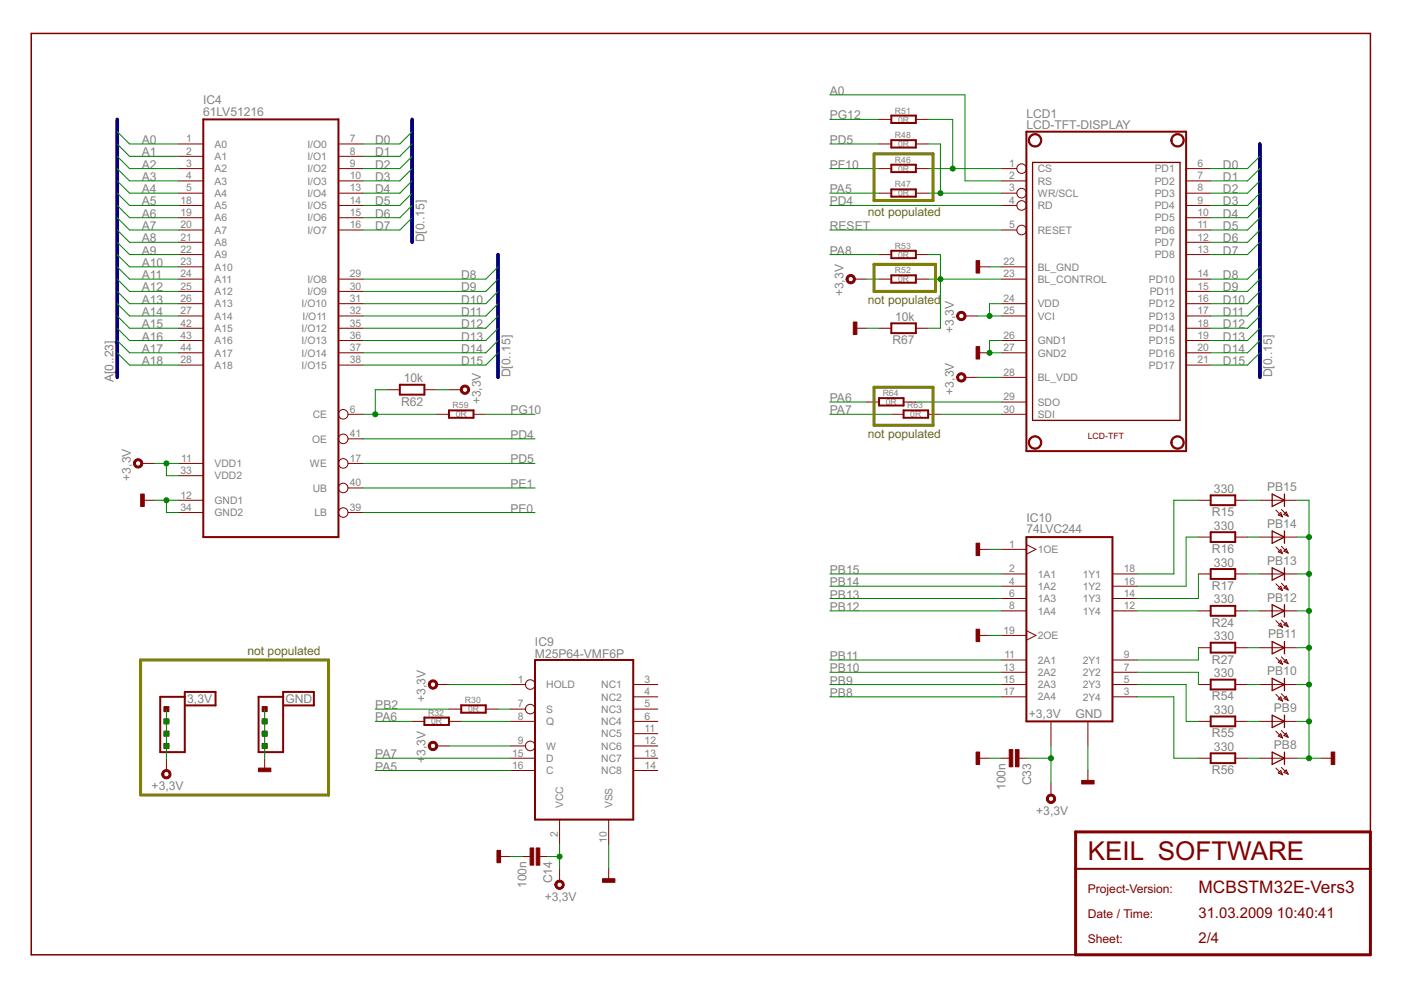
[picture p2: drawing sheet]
<svg xmlns="http://www.w3.org/2000/svg" width="297mm" height="210mm" viewBox="0 0 297 210" stroke-linecap="round" stroke-linejoin="round" font-family="sans-serif">
<g fill="#800000" stroke="#800000" stroke-width=".32">
<path d="M6.6 7.1v195.3z"/>
<path d="M6.6 7.1h284z"/>
<path d="M290.6 7.1v169.3z"/>
<path d="M6.6 202.4h221.4z"/>
</g>
<g fill="#800000" stroke="#800000" stroke-width=".63">
<path d="M228 184.2v18.2z"/>
<path d="M228 176.4v7.8z"/>
<path d="M228 176.4h62.6z"/>
<path d="M290.6 176.4v7.8z"/>
<path d="M290.6 184.2v18.2z"/>
<path d="M228 202.4h62.6z"/>
</g>
<g fill="#800000" stroke="#800000" stroke-width=".42">
<path d="M228 184.2h62.6z"/>
<path d="M34 159.5h5.2z"/>
<path d="M34 147.7v11.8z"/>
<path d="M39.2 147.7v11.8z"/>
<path d="M34 147.7h5.2z"/>
<path d="M39.2 146.7v1z"/>
<path d="M39.2 146.7h6.5z"/>
<path d="M45.7 146.7v2.9z"/>
<path d="M39.5 149.6h6.2z"/>
<path d="M54.8 159.5h5.2z"/>
<path d="M54.8 147.7v11.8z"/>
<path d="M60 147.7v11.8z"/>
<path d="M54.8 147.7h5.2z"/>
<path d="M60 146.7v1z"/>
<path d="M60 146.7h6.5z"/>
<path d="M66.5 146.7v2.9z"/>
<path d="M60.3 149.6h6.2z"/>
<path d="M217.6 27.9h33.9z"/>
<path d="M251.5 27.9v67.8z"/>
<path d="M217.6 95.7h33.9z"/>
<path d="M217.6 27.9v67.8z"/>
<path d="M113.4 139.9h20.9z"/>
<path d="M134.3 139.9v33.9z"/>
<path d="M113.4 173.8h20.9z"/>
<path d="M113.4 139.9v33.9z"/>
<path d="M97.8 149.5h5.2z"/>
<path d="M103 149.5v1.6z"/>
<path d="M97.8 151.1h5.2z"/>
<path d="M97.8 149.5v1.6z"/>
<path d="M90 152.1h5.2z"/>
<path d="M95.2 152.1v1.6z"/>
<path d="M90 153.7h5.2z"/>
<path d="M90 152.1v1.6z"/>
<path d="M189 34.9h5.2z"/>
<path d="M194.2 34.9v1.6z"/>
<path d="M189 36.5h5.2z"/>
<path d="M189 34.9v1.6z"/>
<path d="M189 40.2h5.2z"/>
<path d="M194.2 40.2v1.5z"/>
<path d="M189 41.7h5.2z"/>
<path d="M189 40.2v1.5z"/>
<path d="M189 29.7h5.2z"/>
<path d="M194.2 29.7v1.6z"/>
<path d="M189 31.3h5.2z"/>
<path d="M189 29.7v1.6z"/>
<path d="M189 24.5h5.2z"/>
<path d="M194.2 24.5v1.6z"/>
<path d="M189 26.1h5.2z"/>
<path d="M189 24.5v1.6z"/>
<path d="M189 58.4h5.2z"/>
<path d="M194.2 58.4v1.5z"/>
<path d="M189 59.9h5.2z"/>
<path d="M189 58.4v1.5z"/>
<path d="M189 53.2h5.2z"/>
<path d="M194.2 53.2v1.5z"/>
<path d="M189 54.7h5.2z"/>
<path d="M189 53.2v1.5z"/>
<path d="M217.6 153h18.3z"/>
<path d="M235.9 113.9v39.1z"/>
<path d="M217.6 113.9h18.3z"/>
<path d="M217.6 113.9v39.1z"/>
<path d="M256.7 107.1h5.2z"/>
<path d="M256.7 105v2.1z"/>
<path d="M256.7 105h5.2z"/>
<path d="M261.9 105v2.1z"/>
<path d="M256.7 114.9h5.2z"/>
<path d="M256.7 112.8v2.1z"/>
<path d="M256.7 112.8h5.2z"/>
<path d="M261.9 112.8v2.1z"/>
<path d="M256.7 122.7h5.2z"/>
<path d="M256.7 120.6v2.1z"/>
<path d="M256.7 120.6h5.2z"/>
<path d="M261.9 120.6v2.1z"/>
<path d="M256.7 130.6h5.2z"/>
<path d="M256.7 128.5v2.1z"/>
<path d="M256.7 128.5h5.2z"/>
<path d="M261.9 128.5v2.1z"/>
<path d="M256.7 138.4h5.2z"/>
<path d="M256.7 136.3v2.1z"/>
<path d="M256.7 136.3h5.2z"/>
<path d="M261.9 136.3v2.1z"/>
<path d="M256.7 146.2h5.2z"/>
<path d="M256.7 144.1v2.1z"/>
<path d="M256.7 144.1h5.2z"/>
<path d="M261.9 144.1v2.1z"/>
<path d="M256.7 154h5.2z"/>
<path d="M256.7 151.9v2.1z"/>
<path d="M256.7 151.9h5.2z"/>
<path d="M261.9 151.9v2.1z"/>
<path d="M256.7 161.8h5.2z"/>
<path d="M256.7 159.7v2.1z"/>
<path d="M256.7 159.7h5.2z"/>
<path d="M261.9 159.7v2.1z"/>
<path d="M43.1 113.9h28.7z"/>
<path d="M71.8 25.3v88.6z"/>
<path d="M43.1 25.3h28.7z"/>
<path d="M43.1 25.3v88.6z"/>
<path d="M95.2 87h5.2z"/>
<path d="M100.4 87v1.6z"/>
<path d="M95.2 88.6h5.2z"/>
<path d="M95.2 87v1.6z"/>
<path d="M84.8 83.7h5.2z"/>
<path d="M84.8 81.6v2.1z"/>
<path d="M84.8 81.6h5.2z"/>
<path d="M90 81.6v2.1z"/>
<path d="M191.6 87h5.2z"/>
<path d="M196.8 87v1.6z"/>
<path d="M191.6 88.6h5.2z"/>
<path d="M191.6 87v1.6z"/>
<path d="M186.4 84.4h5.2z"/>
<path d="M191.6 84.4v1.6z"/>
<path d="M186.4 86h5.2z"/>
<path d="M186.4 84.4v1.6z"/>
<path d="M189 70.6h5.2z"/>
<path d="M189 68.6v2z"/>
<path d="M189 68.6h5.2z"/>
<path d="M194.2 68.6v2z"/>
</g>
<g fill="#800000" stroke="#800000" stroke-width=".21">
<path d="M35.3 160.8v2.6z"/>
<path d="M56.1 160.8v2.6z"/>
<path d="M251.5 35.8h5.2z"/>
<path d="M212.4 35.8h3.2z"/>
<path d="M212.4 38.4h5.2z"/>
<path d="M212.4 41h3.2z"/>
<path d="M212.4 43.6h3.2z"/>
<path d="M212.4 48.8h3.2z"/>
<path d="M212.4 56.6h5.2z"/>
<path d="M212.4 59.2h5.2z"/>
<path d="M212.4 64.4h5.2z"/>
<path d="M212.4 67h5.2z"/>
<path d="M212.4 72.2h5.2z"/>
<path d="M212.4 74.8h5.2z"/>
<path d="M212.4 80h5.2z"/>
<path d="M212.4 85.2h5.2z"/>
<path d="M212.4 87.8h5.2z"/>
<path d="M251.5 38.4h5.2z"/>
<path d="M251.5 41h5.2z"/>
<path d="M251.5 43.6h5.2z"/>
<path d="M251.5 46.2h5.2z"/>
<path d="M251.5 48.8h5.2z"/>
<path d="M251.5 51.4h5.2z"/>
<path d="M251.5 54h5.2z"/>
<path d="M251.5 59.2h5.2z"/>
<path d="M251.5 61.8h5.2z"/>
<path d="M251.5 64.4h5.2z"/>
<path d="M251.5 67h5.2z"/>
<path d="M251.5 69.6h5.2z"/>
<path d="M251.5 72.2h5.2z"/>
<path d="M251.5 74.8h5.2z"/>
<path d="M251.5 77.4h5.2z"/>
<path d="M108.2 145.1h3.2z"/>
<path d="M108.2 153h5.2z"/>
<path d="M134.3 145.1h5.2z"/>
<path d="M134.3 147.7h5.2z"/>
<path d="M134.3 150.3h5.2z"/>
<path d="M134.3 153h5.2z"/>
<path d="M134.3 155.6h5.2z"/>
<path d="M134.3 158.2h5.2z"/>
<path d="M134.3 160.8h5.2z"/>
<path d="M134.3 163.4h5.2z"/>
<path d="M118.6 173.8v5.2z"/>
<path d="M108.2 150.3h3.2z"/>
<path d="M108.2 158.2h3.2z"/>
<path d="M129.1 173.8v5.2z"/>
<path d="M108.2 160.8h5.2z"/>
<path d="M108.2 163.4h5.2z"/>
<path d="M118.6 184.2v2.6z"/>
<path d="M129.1 184.2v2.6z"/>
<path d="M114.5 181.6h1.5z"/>
<path d="M110.8 181.6h1.6z"/>
<path d="M95.2 150.3h2.6z"/>
<path d="M103 150.3h2.6z"/>
<path d="M105.6 181.6h2.6z"/>
<path d="M92.6 145.1h2.6z"/>
<path d="M92.6 158.2h2.6z"/>
<path d="M87.4 153h2.6z"/>
<path d="M95.2 153h2.6z"/>
<path d="M186.4 35.8h2.6z"/>
<path d="M194.2 35.8h2.6z"/>
<path d="M186.4 41h2.6z"/>
<path d="M194.2 41h2.6z"/>
<path d="M186.4 30.5h2.6z"/>
<path d="M194.2 30.5h2.6z"/>
<path d="M186.4 25.3h2.6z"/>
<path d="M194.2 25.3h2.6z"/>
<path d="M207.2 56.6h2.6z"/>
<path d="M204.6 80h2.6z"/>
<path d="M204.6 67h2.6z"/>
<path d="M207.2 74.8h2.6z"/>
<path d="M186.4 59.2h2.6z"/>
<path d="M194.2 59.2h2.6z"/>
<path d="M181.1 59.2h2.6z"/>
<path d="M186.4 54h2.6z"/>
<path d="M194.2 54h2.6z"/>
<path d="M30.1 106.1h2.6z"/>
<path d="M30.1 98.3h2.6z"/>
<path d="M212.4 142.5h5.2z"/>
<path d="M222.8 153v5.2z"/>
<path d="M212.4 145.1h5.2z"/>
<path d="M230.7 153v5.2z"/>
<path d="M212.4 147.7h5.2z"/>
<path d="M235.9 145.1h5.2z"/>
<path d="M235.9 139.9h5.2z"/>
<path d="M235.9 129.5h5.2z"/>
<path d="M212.4 139.9h5.2z"/>
<path d="M217.6 133.7l2 1z"/>
<path d="M217.6 135.7l2-1z"/>
<path d="M212.4 134.7h5.2z"/>
<path d="M212.4 129.5h5.2z"/>
<path d="M212.4 126.9h5.2z"/>
<path d="M212.4 124.3h5.2z"/>
<path d="M212.4 121.7h5.2z"/>
<path d="M217.6 115.5l2 1z"/>
<path d="M217.6 117.5l2-1z"/>
<path d="M212.4 116.5h5.2z"/>
<path d="M235.9 121.7h5.2z"/>
<path d="M235.9 124.3h5.2z"/>
<path d="M235.9 126.9h5.2z"/>
<path d="M235.9 142.5h5.2z"/>
<path d="M235.9 147.7h5.2z"/>
<path d="M272.3 106.1h2.6z"/>
<path d="M267.1 106.1h2.6z"/>
<path d="M269.7 106.1h2.6z"/>
<path d="M270.5 108.1l1.4 1.5z"/>
<path d="M271.5 108.7l.4 .9z"/>
<path d="M271.5 108.7l-.5 .5z"/>
<path d="M271 109.2l.9 .4z"/>
<path d="M272.7 108.5l.4 1z"/>
<path d="M272.7 108.5l-.5 .6z"/>
<path d="M272.2 109.1l.9 .4z"/>
<path d="M271.7 108l1.4 1.5z"/>
<path d="M272.3 113.9h2.6z"/>
<path d="M267.1 113.9h2.6z"/>
<path d="M269.7 113.9h2.6z"/>
<path d="M270.5 116l1.4 1.4z"/>
<path d="M271.5 116.5l.4 .9z"/>
<path d="M271.5 116.5l-.5 .5z"/>
<path d="M271 117l.9 .4z"/>
<path d="M272.7 116.4l.4 .9z"/>
<path d="M272.7 116.4l-.5 .5z"/>
<path d="M272.2 116.9l.9 .4z"/>
<path d="M271.7 115.8l1.4 1.5z"/>
<path d="M272.3 121.7h2.6z"/>
<path d="M267.1 121.7h2.6z"/>
<path d="M269.7 121.7h2.6z"/>
<path d="M270.5 123.8l1.4 1.4z"/>
<path d="M271.5 124.3l.4 .9z"/>
<path d="M271.5 124.3l-.5 .5z"/>
<path d="M271 124.8l.9 .4z"/>
<path d="M272.7 124.2l.4 .9z"/>
<path d="M272.7 124.2l-.5 .5z"/>
<path d="M272.2 124.7l.9 .4z"/>
<path d="M271.7 123.7l1.4 1.4z"/>
<path d="M272.3 129.5h2.6z"/>
<path d="M267.1 129.5h2.6z"/>
<path d="M269.7 129.5h2.6z"/>
<path d="M270.5 131.6l1.4 1.4z"/>
<path d="M271.5 132.1l.4 .9z"/>
<path d="M271 132.6l.5-.5z"/>
<path d="M271 132.6l.9 .4z"/>
<path d="M272.7 132l.4 .9z"/>
<path d="M272.7 132l-.5 .5z"/>
<path d="M272.2 132.5l.9 .4z"/>
<path d="M271.7 131.5l1.4 1.4z"/>
<path d="M272.3 137.3h2.6z"/>
<path d="M267.1 137.3h2.6z"/>
<path d="M269.7 137.3h2.6z"/>
<path d="M270.5 139.4l1.4 1.4z"/>
<path d="M271.5 139.9l.4 .9z"/>
<path d="M271 140.4l.5-.5z"/>
<path d="M271 140.4l.9 .4z"/>
<path d="M272.7 139.8l.4 .9z"/>
<path d="M272.7 139.8l-.5 .5z"/>
<path d="M272.2 140.3l.9 .4z"/>
<path d="M271.7 139.3l1.4 1.4z"/>
<path d="M272.3 145.1h2.6z"/>
<path d="M267.1 145.1h2.6z"/>
<path d="M269.7 145.1h2.6z"/>
<path d="M270.5 147.2l1.4 1.5z"/>
<path d="M271.5 147.7l.4 1z"/>
<path d="M271 148.3l.5-.6z"/>
<path d="M271 148.3l.9 .4z"/>
<path d="M272.7 147.6l.4 .9z"/>
<path d="M272.7 147.6l-.5 .5z"/>
<path d="M272.2 148.1l.9 .4z"/>
<path d="M271.7 147.1l1.4 1.4z"/>
<path d="M272.3 153h2.6z"/>
<path d="M267.1 153h2.6z"/>
<path d="M269.7 153h2.6z"/>
<path d="M270.5 155l1.4 1.5z"/>
<path d="M271.5 155.6l.4 .9z"/>
<path d="M271 156.1l.5-.5z"/>
<path d="M271 156.1l.9 .4z"/>
<path d="M272.7 155.4l.4 .9z"/>
<path d="M272.2 155.9l.5-.5z"/>
<path d="M272.2 155.9l.9 .4z"/>
<path d="M271.7 154.9l1.4 1.4z"/>
<path d="M272.3 160.8h2.6z"/>
<path d="M267.1 160.8h2.6z"/>
<path d="M269.7 160.8h2.6z"/>
<path d="M270.5 162.9l1.4 1.4z"/>
<path d="M271.5 163.4l.4 .9z"/>
<path d="M271.5 163.4l-.5 .5z"/>
<path d="M271 163.9l.9 .4z"/>
<path d="M272.7 163.2l.4 .9z"/>
<path d="M272.7 163.2l-.5 .6z"/>
<path d="M272.2 163.8l.9 .3z"/>
<path d="M271.7 162.7l1.4 1.4z"/>
<path d="M261.9 106.1h2.6z"/>
<path d="M254.1 106.1h2.6z"/>
<path d="M261.9 113.9h2.6z"/>
<path d="M254.1 113.9h2.6z"/>
<path d="M261.9 121.7h2.6z"/>
<path d="M254.1 121.7h2.6z"/>
<path d="M261.9 129.5h2.6z"/>
<path d="M254.1 129.5h2.6z"/>
<path d="M261.9 137.3h2.6z"/>
<path d="M254.1 137.3h2.6z"/>
<path d="M261.9 145.1h2.6z"/>
<path d="M254.1 145.1h2.6z"/>
<path d="M261.9 153h2.6z"/>
<path d="M254.1 153h2.6z"/>
<path d="M261.9 160.8h2.6z"/>
<path d="M254.1 160.8h2.6z"/>
<path d="M230.7 163.4v2.6z"/>
<path d="M222.8 166v2.6z"/>
<path d="M216 160.8h1.6z"/>
<path d="M212.4 160.8h1.6z"/>
<path d="M207.2 160.8h2.6z"/>
<path d="M280.1 160.8h2.6z"/>
<path d="M207.2 116.5h2.6z"/>
<path d="M207.2 134.7h2.6z"/>
<path d="M71.8 30.5h5.2z"/>
<path d="M37.9 30.5h5.2z"/>
<path d="M37.9 33.1h5.2z"/>
<path d="M37.9 35.8h5.2z"/>
<path d="M37.9 38.4h5.2z"/>
<path d="M37.9 41h5.2z"/>
<path d="M37.9 43.6h5.2z"/>
<path d="M37.9 46.2h5.2z"/>
<path d="M37.9 48.8h5.2z"/>
<path d="M37.9 51.4h5.2z"/>
<path d="M37.9 54h5.2z"/>
<path d="M37.9 56.6h5.2z"/>
<path d="M37.9 59.2h5.2z"/>
<path d="M37.9 61.8h5.2z"/>
<path d="M37.9 64.4h5.2z"/>
<path d="M37.9 67h5.2z"/>
<path d="M37.9 69.6h5.2z"/>
<path d="M37.9 72.2h5.2z"/>
<path d="M37.9 74.8h5.2z"/>
<path d="M37.9 77.4h5.2z"/>
<path d="M71.8 33.1h5.2z"/>
<path d="M71.8 35.8h5.2z"/>
<path d="M71.8 38.4h5.2z"/>
<path d="M71.8 41h5.2z"/>
<path d="M71.8 43.6h5.2z"/>
<path d="M71.8 46.2h5.2z"/>
<path d="M71.8 48.8h5.2z"/>
<path d="M73.8 93h3.2z"/>
<path d="M73.8 98.3h3.2z"/>
<path d="M73.8 87.8h3.2z"/>
<path d="M37.9 98.3h5.2z"/>
<path d="M37.9 100.9h5.2z"/>
<path d="M37.9 106.1h5.2z"/>
<path d="M37.9 108.7h5.2z"/>
<path d="M71.8 59.2h5.2z"/>
<path d="M71.8 61.8h5.2z"/>
<path d="M71.8 64.4h5.2z"/>
<path d="M71.8 67h5.2z"/>
<path d="M71.8 69.6h5.2z"/>
<path d="M71.8 72.2h5.2z"/>
<path d="M71.8 74.8h5.2z"/>
<path d="M71.8 77.4h5.2z"/>
<path d="M73.8 103.5h3.2z"/>
<path d="M73.8 108.7h3.2z"/>
<path d="M92.6 87.8h2.6z"/>
<path d="M100.4 87.8h2.6z"/>
<path d="M90 82.6h2.6z"/>
<path d="M82.2 82.6h2.6z"/>
<path d="M95.2 82.6h2.6z"/>
<path d="M189 87.8h2.6z"/>
<path d="M196.8 87.8h2.6z"/>
<path d="M183.7 85.2h2.7z"/>
<path d="M191.6 85.2h2.6z"/>
<path d="M194.2 69.6h2.6z"/>
<path d="M186.4 69.6h2.6z"/>
<path d="M181.1 69.6h2.6z"/>
<path d="M34.7 163.3a.99 .99 0 0 1 1.5 .4 .99 .99 0 0 1-.7 1.4 .99 .99 0 0 1-1.2-1h.4a.57 .57 0 0 1 .8-.4 .57 .57 0 0 1 .1 .9 .57 .57 0 0 1-.9-.3v-.2h-.4z" fill-rule="evenodd"/>
<path d="M218.4 28.8a1.43 1.43 0 0 1 2.3 .2 1.43 1.43 0 0 1-.9 2.1 1.43 1.43 0 0 1-1.8-1.3h.3a1.17 1.17 0 0 1 1.6-1.1 1.17 1.17 0 0 1 .3 1.9 1.17 1.17 0 0 1-1.9-.6v-.2h-.3z" fill-rule="evenodd"/>
<path d="M248.6 28.8a1.43 1.43 0 0 1 2.3 .2 1.43 1.43 0 0 1-.9 2.1 1.43 1.43 0 0 1-1.8-1.3h.3a1.17 1.17 0 0 1 1.7-1 1.17 1.17 0 0 1 .2 1.9 1.17 1.17 0 0 1-1.9-.7v-.2h-.3z" fill-rule="evenodd"/>
<path d="M248.6 92.8a1.44 1.44 0 0 1 2.3 .3 1.44 1.44 0 0 1-.9 2.1 1.44 1.44 0 0 1-1.8-1.4h.3a1.17 1.17 0 0 1 1.7-1 1.17 1.17 0 0 1 .2 2 1.17 1.17 0 0 1-1.9-.7v-.3h-.3z" fill-rule="evenodd"/>
<path d="M218.4 92.8a1.43 1.43 0 0 1 2.3 .3 1.43 1.43 0 0 1-.8 2.1 1.43 1.43 0 0 1-1.9-1.4h.3a1.17 1.17 0 0 1 1.6-1.1 1.17 1.17 0 0 1 .3 2 1.17 1.17 0 0 1-1.9-.6v-.3h-.3z" fill-rule="evenodd"/>
<path d="M117.8 187a.99 .99 0 0 1 1.6 0 .99 .99 0 0 1-.5 1.5 .99 .99 0 0 1-1.3-.9h.5a.58 .58 0 0 1 .8-.5 .58 .58 0 0 1 .1 1 .58 .58 0 0 1-.9-.3v-.2h-.5z" fill-rule="evenodd"/>
<path d="M91 144.5a1 1 0 0 1 1.6 0 1 1 0 0 1-.5 1.6 1 1 0 0 1-1.3-1h.4a.58 .58 0 0 1 .9-.5 .58 .58 0 0 1 .1 1 .58 .58 0 0 1-1-.3v-.2h-.4z" fill-rule="evenodd"/>
<path d="M91 157.6a1 1 0 0 1 1.6 0 1 1 0 0 1-.5 1.5 1 1 0 0 1-1.3-.9h.4a.58 .58 0 0 1 .9-.5 .58 .58 0 0 1 .1 .9 .58 .58 0 0 1-1-.3v-.1h-.4z" fill-rule="evenodd"/>
<path d="M203 79.4a1 1 0 0 1 1.6 0 1 1 0 0 1-.5 1.6 1 1 0 0 1-1.3-1h.4a.58 .58 0 0 1 .9-.5 .58 .58 0 0 1 .1 1 .58 .58 0 0 1-.9-.3l-.1-.2h-.4z" fill-rule="evenodd"/>
<path d="M203 66.4a1 1 0 0 1 1.6 0 1 1 0 0 1-.5 1.6 1 1 0 0 1-1.3-1h.4a.58 .58 0 0 1 .9-.5 .58 .58 0 0 1 .1 1 .58 .58 0 0 1-.9-.3l-.1-.2h-.4z" fill-rule="evenodd"/>
<path d="M179.8 58.4a.99 .99 0 0 1 1.5 .4 .99 .99 0 0 1-.7 1.3 .99 .99 0 0 1-1.2-.9h.4a.57 .57 0 0 1 .7-.6 .57 .57 0 0 1 .3 .9 .57 .57 0 0 1-1-.1v-.2h-.4z" fill-rule="evenodd"/>
<path d="M28.7 97.5a.99 .99 0 0 1 1.5 .3 .99 .99 0 0 1-.7 1.4 .99 .99 0 0 1-1.2-.9h.4a.57 .57 0 0 1 .8-.5 .57 .57 0 0 1 .2 .9 .57 .57 0 0 1-1-.3v-.1h-.4z" fill-rule="evenodd"/>
<path d="M222.2 168.6a.99 .99 0 0 1 1.5 .3 .99 .99 0 0 1-.6 1.4 .99 .99 0 0 1-1.3-.9h.4a.57 .57 0 0 1 .8-.6 .57 .57 0 0 1 .2 .9 .57 .57 0 0 1-.9-.2l-.1-.1h-.4z" fill-rule="evenodd"/>
<path d="M97.8 82a1 1 0 0 1 1.6 0 1 1 0 0 1-.5 1.6 1 1 0 0 1-1.3-1h.4a.58 .58 0 0 1 .8-.5 .58 .58 0 0 1 .2 1 .58 .58 0 0 1-1-.3v-.2h-.4z" fill-rule="evenodd"/>
</g>
<g fill="#800000" stroke="#800000" stroke-width=".21">
<path d="M54.8 162.9h2.6v.7h-2.6z"/>
<path d="M34.8 149.8h1v1.1h-1z"/>
<path d="M34.8 152.4h1v1.1h-1z"/>
<path d="M34.8 155h1v1.1h-1z"/>
<path d="M34.8 157.6h1v1.1h-1z"/>
<path d="M55.6 149.8h1v1.1h-1z"/>
<path d="M55.6 152.4h1v1.1h-1z"/>
<path d="M55.6 155h1v1.1h-1z"/>
<path d="M55.6 157.6h1v1.1h-1z"/>
<path d="M127.7 186.3h2.7v.8h-2.7z"/>
<path d="M113.7 179.8h.7v3.6h-.7z"/>
<path d="M112.4 179.8h.8v3.6h-.8z"/>
<path d="M105.4 180.3h.7v2.6h-.7z"/>
<path d="M206.9 55.3h.8v2.6h-.8z"/>
<path d="M206.9 73.5h.8v2.6h-.8z"/>
<path d="M29.8 104.8h.8v2.6h-.8z"/>
<path d="M229.3 165.5h2.7v.7h-2.7z"/>
<path d="M215.3 158.9h.7v3.7h-.7z"/>
<path d="M214 158.9h.7v3.7h-.7z"/>
<path d="M206.9 159.4h.8v2.7h-.8z"/>
<path d="M282.2 159.4h.8v2.7h-.8z"/>
<path d="M206.9 115.2h.8v2.6h-.8z"/>
<path d="M206.9 133.4h.8v2.6h-.8z"/>
<path d="M180.9 68.3h.8v2.6h-.8z"/>
</g>
<g fill="#800000" stroke="#800000" stroke-width=".28">
<path d="M218.9 34.4h31.3z"/>
<path d="M250.2 34.4v54.7z"/>
<path d="M218.9 89.1h31.3z"/>
<path d="M218.9 34.4v54.7z"/>
<path d="M269.7 104.8l2.6 1.3z"/>
<path d="M269.7 107.4l2.6-1.3z"/>
<path d="M272.3 104.8v1.3z"/>
<path d="M272.3 106.1v1.3z"/>
<path d="M269.7 104.8v1.3z"/>
<path d="M269.7 106.1v1.3z"/>
<path d="M269.7 112.6l2.6 1.3z"/>
<path d="M269.7 115.2l2.6-1.3z"/>
<path d="M272.3 112.6v1.3z"/>
<path d="M272.3 113.9v1.3z"/>
<path d="M269.7 112.6v1.3z"/>
<path d="M269.7 113.9v1.3z"/>
<path d="M269.7 120.4l2.6 1.3z"/>
<path d="M269.7 123l2.6-1.3z"/>
<path d="M272.3 120.4v1.3z"/>
<path d="M272.3 121.7v1.3z"/>
<path d="M269.7 120.4v1.3z"/>
<path d="M269.7 121.7v1.3z"/>
<path d="M269.7 128.2l2.6 1.3z"/>
<path d="M269.7 130.8l2.6-1.3z"/>
<path d="M272.3 128.2v1.3z"/>
<path d="M272.3 129.5v1.3z"/>
<path d="M269.7 128.2v1.3z"/>
<path d="M269.7 129.5v1.3z"/>
<path d="M269.7 136l2.6 1.3z"/>
<path d="M269.7 138.6l2.6-1.3z"/>
<path d="M272.3 136v1.3z"/>
<path d="M272.3 137.3v1.3z"/>
<path d="M269.7 136v1.3z"/>
<path d="M269.7 137.3v1.3z"/>
<path d="M269.7 143.8l2.6 1.3z"/>
<path d="M269.7 146.4l2.6-1.3z"/>
<path d="M272.3 143.8v1.3z"/>
<path d="M272.3 145.1v1.3z"/>
<path d="M269.7 143.8v1.3z"/>
<path d="M269.7 145.1v1.3z"/>
<path d="M269.7 151.6l2.6 1.4z"/>
<path d="M269.7 154.3l2.6-1.3z"/>
<path d="M272.3 151.6v1.4z"/>
<path d="M272.3 153v1.3z"/>
<path d="M269.7 151.6v1.4z"/>
<path d="M269.7 153v1.3z"/>
<path d="M269.7 159.5l2.6 1.3z"/>
<path d="M269.7 162.1l2.6-1.3z"/>
<path d="M272.3 159.5v1.3z"/>
<path d="M272.3 160.8v1.3z"/>
<path d="M269.7 159.5v1.3z"/>
<path d="M269.7 160.8v1.3z"/>
</g>
<g fill="none" stroke="#800000" stroke-width=".21">
<circle cx="216.6" cy="35.8" r="1.02"/>
<circle cx="216.6" cy="48.8" r="1.02"/>
<circle cx="216.6" cy="43.6" r="1.02"/>
<circle cx="216.6" cy="41" r="1.02"/>
<circle cx="72.8" cy="87.8" r="1.02"/>
<circle cx="72.8" cy="93" r="1.02"/>
<circle cx="72.8" cy="98.3" r="1.02"/>
<circle cx="72.8" cy="103.5" r="1.02"/>
<circle cx="72.8" cy="108.7" r="1.02"/>
<circle cx="112.4" cy="158.2" r="1.02"/>
<circle cx="112.4" cy="145.1" r="1.02"/>
<circle cx="112.4" cy="150.3" r="1.02"/>
</g>
<g fill="#000080" stroke="#000080" stroke-width=".78">
<path d="M267.1 30.5v49.5z"/>
<path d="M87.4 25.3v26.1z"/>
<path d="M105.6 54v26z"/>
<path d="M24.8 25.3v54.7z"/>
</g>
<g fill="#008000" stroke="#008000" stroke-width=".21">
<path d="M35.3 158.2v2.6z"/>
<path d="M35.3 155.6v2.6z"/>
<path d="M35.3 153v2.6z"/>
<path d="M35.3 150.3v2.7z"/>
<path d="M118.6 179v2.6z"/>
<path d="M118.6 181.6v2.6z"/>
<path d="M116 181.6h2.6z"/>
<path d="M95.2 145.1h13z"/>
<path d="M95.2 158.2h13z"/>
<path d="M207.2 80h5.2z"/>
<path d="M207.2 67h2.6z"/>
<path d="M209.8 67h2.6z"/>
<path d="M209.8 64.4v2.6z"/>
<path d="M209.8 64.4h2.6z"/>
<path d="M183.7 59.2h2.7z"/>
<path d="M32.7 98.3h2.6z"/>
<path d="M35.3 98.3h2.6z"/>
<path d="M35.3 98.3v2.6z"/>
<path d="M35.3 100.9h2.6z"/>
<path d="M222.8 158.2v2.6z"/>
<path d="M222.8 160.8v5.2z"/>
<path d="M217.6 160.8h5.2z"/>
<path d="M92.6 82.6h2.6z"/>
<path d="M56.1 158.2v2.6z"/>
<path d="M56.1 155.6v2.6z"/>
<path d="M56.1 153v2.6z"/>
<path d="M56.1 150.3v2.7z"/>
<path d="M129.1 179v5.2z"/>
<path d="M108.2 181.6h2.6z"/>
<path d="M209.8 56.6h2.6z"/>
<path d="M209.8 74.8h2.6z"/>
<path d="M209.8 72.2v2.6z"/>
<path d="M209.8 72.2h2.6z"/>
<path d="M32.7 106.1h2.6z"/>
<path d="M35.3 106.1h2.6z"/>
<path d="M35.3 106.1v2.6z"/>
<path d="M35.3 108.7h2.6z"/>
<path d="M230.7 158.2v5.2z"/>
<path d="M209.8 160.8h2.6z"/>
<path d="M277.5 160.8h2.6z"/>
<path d="M274.9 160.8h2.6z"/>
<path d="M277.5 153v7.8z"/>
<path d="M277.5 145.1v7.9z"/>
<path d="M277.5 137.3v7.8z"/>
<path d="M277.5 129.5v7.8z"/>
<path d="M277.5 121.7v7.8z"/>
<path d="M277.5 113.9v7.8z"/>
<path d="M277.5 106.1v7.8z"/>
<path d="M274.9 106.1h2.6z"/>
<path d="M274.9 113.9h2.6z"/>
<path d="M274.9 121.7h2.6z"/>
<path d="M274.9 129.5h2.6z"/>
<path d="M274.9 137.3h2.6z"/>
<path d="M274.9 145.1h2.6z"/>
<path d="M274.9 153h2.6z"/>
<path d="M209.8 116.5h2.6z"/>
<path d="M209.8 134.7h2.6z"/>
<path d="M183.7 69.6h2.7z"/>
<path d="M105.6 150.3h2.6z"/>
<path d="M97.8 153h10.4z"/>
<path d="M79.6 150.3h15.6z"/>
<path d="M79.6 153h7.8z"/>
<path d="M175.9 85.2h7.8z"/>
<path d="M79.6 160.8h28.6z"/>
<path d="M175.9 87.8h13.1z"/>
<path d="M79.6 163.4h28.6z"/>
<path d="M175.9 41h10.5z"/>
<path d="M196.8 35.8h5.2z"/>
<path d="M202 35.8h10.4z"/>
<path d="M196.8 25.3h5.2z"/>
<path d="M202 25.3v10.5z"/>
<path d="M175.9 35.8h10.5z"/>
<path d="M196.8 30.5h2.6z"/>
<path d="M196.8 41h2.6z"/>
<path d="M199.4 41h13z"/>
<path d="M199.4 30.5v10.5z"/>
<path d="M175.9 25.3h10.5z"/>
<path d="M175.9 30.5h10.5z"/>
<path d="M77 98.3h36.4z"/>
<path d="M175.9 43.6h36.5z"/>
<path d="M77 93h36.4z"/>
<path d="M175.9 48.8h36.5z"/>
<path d="M175.9 54h10.5z"/>
<path d="M196.8 54h2.6z"/>
<path d="M199.4 59.2h13z"/>
<path d="M196.8 59.2h2.6z"/>
<path d="M199.4 54v5.2z"/>
<path d="M199.4 59.2v10.4z"/>
<path d="M196.8 69.6h2.6z"/>
<path d="M264.5 35.8l2.6-2.7z"/>
<path d="M256.7 35.8h7.8z"/>
<path d="M84.8 30.5l2.6-2.6z"/>
<path d="M77 30.5h7.8z"/>
<path d="M264.5 38.4l2.6-2.6z"/>
<path d="M256.7 38.4h7.8z"/>
<path d="M87.4 30.5l-2.6 2.6z"/>
<path d="M77 33.1h7.8z"/>
<path d="M264.5 41l2.6-2.6z"/>
<path d="M256.7 41h7.8z"/>
<path d="M87.4 33.1l-2.6 2.7z"/>
<path d="M77 35.8h7.8z"/>
<path d="M264.5 43.6l2.6-2.6z"/>
<path d="M256.7 43.6h7.8z"/>
<path d="M84.8 38.4l2.6-2.6z"/>
<path d="M77 38.4h7.8z"/>
<path d="M264.5 46.2l2.6-2.6z"/>
<path d="M256.7 46.2h7.8z"/>
<path d="M87.4 38.4l-2.6 2.6z"/>
<path d="M77 41h7.8z"/>
<path d="M264.5 48.8l2.6-2.6z"/>
<path d="M256.7 48.8h7.8z"/>
<path d="M87.4 41l-2.6 2.6z"/>
<path d="M77 43.6h7.8z"/>
<path d="M264.5 51.4l2.6-2.6z"/>
<path d="M256.7 51.4h7.8z"/>
<path d="M87.4 43.6l-2.6 2.6z"/>
<path d="M77 46.2h7.8z"/>
<path d="M264.5 54l2.6-2.6z"/>
<path d="M256.7 54h7.8z"/>
<path d="M87.4 46.2l-2.6 2.6z"/>
<path d="M77 48.8h7.8z"/>
<path d="M264.5 59.2l2.6-2.6z"/>
<path d="M256.7 59.2h7.8z"/>
<path d="M105.6 56.6l-2.6 2.6z"/>
<path d="M77 59.2h26z"/>
<path d="M264.5 61.8l2.6-2.6z"/>
<path d="M256.7 61.8h7.8z"/>
<path d="M105.6 59.2l-2.6 2.6z"/>
<path d="M77 61.8h26z"/>
<path d="M264.5 64.4l2.6-2.6z"/>
<path d="M256.7 64.4h7.8z"/>
<path d="M105.6 61.8l-2.6 2.6z"/>
<path d="M77 64.4h26z"/>
<path d="M264.5 69.6l2.6-2.6z"/>
<path d="M256.7 69.6h7.8z"/>
<path d="M105.6 67l-2.6 2.6z"/>
<path d="M77 69.6h26z"/>
<path d="M264.5 72.2l2.6-2.6z"/>
<path d="M256.7 72.2h7.8z"/>
<path d="M103 72.2l2.6-2.6z"/>
<path d="M77 72.2h26z"/>
<path d="M264.5 74.8l2.6-2.6z"/>
<path d="M256.7 74.8h7.8z"/>
<path d="M105.6 72.2l-2.6 2.6z"/>
<path d="M77 74.8h26z"/>
<path d="M264.5 77.4l2.6-2.6z"/>
<path d="M256.7 77.4h7.8z"/>
<path d="M105.6 74.8l-2.6 2.6z"/>
<path d="M77 77.4h26z"/>
<path d="M264.5 67l2.6-2.6z"/>
<path d="M256.7 67h7.8z"/>
<path d="M105.6 64.4l-2.6 2.6z"/>
<path d="M77 67h26z"/>
<path d="M24.8 27.9l2.7 2.6z"/>
<path d="M27.5 30.5h10.4z"/>
<path d="M204.6 38.4h7.8z"/>
<path d="M204.6 20.1v18.3z"/>
<path d="M175.9 20.1h28.7z"/>
<path d="M24.8 30.5l2.7 2.6z"/>
<path d="M27.5 33.1h10.4z"/>
<path d="M24.8 33.1l2.7 2.7z"/>
<path d="M27.5 35.8h10.4z"/>
<path d="M24.8 35.8l2.7 2.6z"/>
<path d="M27.5 38.4h10.4z"/>
<path d="M24.8 38.4l2.7 2.6z"/>
<path d="M27.5 41h10.4z"/>
<path d="M24.8 41l2.7 2.6z"/>
<path d="M27.5 43.6h10.4z"/>
<path d="M24.8 43.6l2.7 2.6z"/>
<path d="M27.5 46.2h10.4z"/>
<path d="M24.8 46.2l2.7 2.6z"/>
<path d="M27.5 48.8h10.4z"/>
<path d="M24.8 48.8l2.7 2.6z"/>
<path d="M27.5 51.4h10.4z"/>
<path d="M24.8 51.4l2.7 2.6z"/>
<path d="M27.5 54h10.4z"/>
<path d="M24.8 54l2.7 2.6z"/>
<path d="M27.5 56.6h10.4z"/>
<path d="M24.8 56.6l2.7 2.6z"/>
<path d="M27.5 59.2h10.4z"/>
<path d="M24.8 59.2l2.7 2.6z"/>
<path d="M27.5 61.8h10.4z"/>
<path d="M24.8 61.8l2.7 2.6z"/>
<path d="M27.5 64.4h10.4z"/>
<path d="M24.8 64.4l2.7 2.6z"/>
<path d="M27.5 67h10.4z"/>
<path d="M24.8 67l2.7 2.6z"/>
<path d="M27.5 69.6h10.4z"/>
<path d="M24.8 69.6l2.7 2.6z"/>
<path d="M27.5 72.2h10.4z"/>
<path d="M24.8 72.2l2.7 2.6z"/>
<path d="M27.5 74.8h10.4z"/>
<path d="M24.8 74.8l2.7 2.6z"/>
<path d="M27.5 77.4h10.4z"/>
<path d="M241.1 129.5h13z"/>
<path d="M254.1 121.7v5.2z"/>
<path d="M241.1 126.9h13z"/>
<path d="M251.5 113.9h2.6z"/>
<path d="M251.5 113.9v10.4z"/>
<path d="M241.1 124.3h10.4z"/>
<path d="M248.9 106.1h5.2z"/>
<path d="M248.9 106.1v15.6z"/>
<path d="M241.1 121.7h7.8z"/>
<path d="M264.5 106.1h2.6z"/>
<path d="M264.5 113.9h2.6z"/>
<path d="M264.5 121.7h2.6z"/>
<path d="M264.5 129.5h2.6z"/>
<path d="M254.1 137.3v2.6z"/>
<path d="M241.1 139.9h13z"/>
<path d="M254.1 142.5v2.6z"/>
<path d="M241.1 142.5h13z"/>
<path d="M251.5 153h2.6z"/>
<path d="M251.5 145.1v7.9z"/>
<path d="M241.1 145.1h10.4z"/>
<path d="M248.9 160.8h5.2z"/>
<path d="M248.9 147.7v13.1z"/>
<path d="M241.1 147.7h7.8z"/>
<path d="M264.5 137.3h2.6z"/>
<path d="M264.5 145.1h2.6z"/>
<path d="M264.5 153h2.6z"/>
<path d="M264.5 160.8h2.6z"/>
<path d="M175.9 121.7h36.5z"/>
<path d="M175.9 124.3h36.5z"/>
<path d="M175.9 126.9h36.5z"/>
<path d="M175.9 129.5h36.5z"/>
<path d="M175.9 139.9h36.5z"/>
<path d="M175.9 142.5h36.5z"/>
<path d="M175.9 145.1h36.5z"/>
<path d="M175.9 147.7h36.5z"/>
<path d="M77 87.8h2.6z"/>
<path d="M79.6 87.8h13z"/>
<path d="M79.6 82.6h2.6z"/>
<path d="M79.6 82.6v5.2z"/>
<path d="M103 87.8h10.4z"/>
<path d="M77 103.5h36.4z"/>
<path d="M77 108.7h36.4z"/>
<path d="M194.2 85.2h18.2z"/>
<path d="M199.4 87.8h13z"/>
<circle cx="35.3" cy="158.2" r=".53"/>
<circle cx="35.3" cy="155.6" r=".53"/>
<circle cx="35.3" cy="153" r=".53"/>
<circle cx="118.6" cy="181.6" r=".53"/>
<circle cx="209.8" cy="67" r=".53"/>
<circle cx="35.3" cy="98.3" r=".53"/>
<circle cx="222.8" cy="160.8" r=".53"/>
<circle cx="56.1" cy="158.2" r=".53"/>
<circle cx="56.1" cy="155.6" r=".53"/>
<circle cx="56.1" cy="153" r=".53"/>
<circle cx="209.8" cy="74.8" r=".53"/>
<circle cx="35.3" cy="106.1" r=".53"/>
<circle cx="277.5" cy="160.8" r=".53"/>
<circle cx="277.5" cy="113.9" r=".53"/>
<circle cx="277.5" cy="121.7" r=".53"/>
<circle cx="277.5" cy="129.5" r=".53"/>
<circle cx="277.5" cy="137.3" r=".53"/>
<circle cx="277.5" cy="145.1" r=".53"/>
<circle cx="277.5" cy="153" r=".53"/>
<circle cx="202" cy="35.8" r=".53"/>
<circle cx="199.4" cy="41" r=".53"/>
<circle cx="199.4" cy="59.2" r=".53"/>
<circle cx="79.6" cy="87.8" r=".53"/>
</g>
<g fill="#808000" stroke="#808000" stroke-width=".63">
<path d="M29.8 139.9h39.9z"/>
<path d="M30.1 168.6h39.6z"/>
<path d="M29.8 139.9v28.7z"/>
<path d="M69.7 139.9v28.7z"/>
<path d="M185.3 42.5h12.5z"/>
<path d="M197.8 32.6v9.9z"/>
<path d="M185.3 32.6v9.9z"/>
<path d="M185.3 90.2h12.5z"/>
<path d="M197.8 82.1v8.1z"/>
<path d="M185.3 82.1v8.1z"/>
<path d="M185.3 82.1h12.5z"/>
<path d="M185.3 61.8h13.1z"/>
<path d="M185.3 32.6h12.5z"/>
<path d="M185.3 56h13.1z"/>
<path d="M185.3 56v5.8z"/>
<path d="M198.4 56v5.8z"/>
</g>
<text font-size="6.2" fill="#800000" x="230.6" y="182.4">KEIL SOFTWARE</text>
<text font-size="4.1" fill="#800000" x="254.1" y="189.4">MCBSTM32E-Vers3</text>
<g font-size="3.5" fill="#800000">
<text x="254.1" y="194.6">31.03.2009</text>
<text x="270.7" y="194.6">10:40:41</text>
<text x="254.1" y="199.8">2/4</text>
</g>
<g font-size="2.9" fill="#808080">
<text x="43.1" y="22.1">IC4</text>
<text x="175.9" y="20.1">A0</text>
<text x="43.1" y="24.5">61LV51216</text>
<text x="175.9" y="25.3">PG12</text>
<text x="217.6" y="27.4">LCD-TFT-DISPLAY</text>
<text x="217.6" y="24.9">LCD1</text>
<text x="30.1" y="30.5">A0</text>
<text x="30.1" y="33.1">A1</text>
<text x="30.1" y="35.7">A2</text>
<text x="79.6" y="30.5">D0</text>
<text x="79.6" y="33.1">D1</text>
<text x="79.6" y="35.7">D2</text>
<text x="175.9" y="35.7">PF10</text>
<text x="175.9" y="30.5">PD5</text>
<text x="259.3" y="35.7">D0</text>
<text x="30.1" y="38.3">A3</text>
<text x="30.1" y="41">A4</text>
<text x="79.6" y="38.3">D3</text>
<text x="79.6" y="41">D4</text>
<text x="175.9" y="41">PA5</text>
<text x="259.3" y="38.3">D1</text>
<text x="259.3" y="41">D2</text>
<text x="30.1" y="43.6">A5</text>
<text x="30.1" y="46.2">A6</text>
<text x="79.6" y="43.6">D5</text>
<text x="79.6" y="46.2">D6</text>
<text x="175.9" y="43.6">PD4</text>
<text x="259.3" y="43.6">D3</text>
<text x="259.3" y="46.2">D4</text>
<text x="30.1" y="48.8">A7</text>
<text x="30.1" y="51.4">A8</text>
<text x="30.1" y="54">A9</text>
<text x="79.6" y="48.8">D7</text>
<text x="90" y="51.4" transform="rotate(-90 90 51.4)">D[0..15]</text>
<text x="175.9" y="48.8">RESET</text>
<text x="175.9" y="54">PA8</text>
<text x="259.3" y="48.8">D5</text>
<text x="259.3" y="51.4">D6</text>
<text x="259.3" y="54">D7</text>
<text x="30.1" y="56.6">A10</text>
<text x="30.1" y="59.2">A11</text>
<text x="97.8" y="59.2">D8</text>
<text x="259.3" y="59.2">D8</text>
<text x="30.1" y="61.8">A12</text>
<text x="30.1" y="64.4">A13</text>
<text x="97.8" y="61.8">D9</text>
<text x="97.8" y="64.4">D10</text>
<text x="178.8" y="62.8" transform="rotate(-90 178.8 62.8)">+3,3V</text>
<text x="259.3" y="61.8">D9</text>
<text x="259.3" y="64.4">D10</text>
<text x="30.1" y="67">A14</text>
<text x="30.1" y="69.6">A15</text>
<text x="97.8" y="69.6">D12</text>
<text x="97.8" y="67">D11</text>
<text x="189.8" y="68">10k</text>
<text x="202.3" y="70.6" transform="rotate(-90 202.3 70.6)">+3,3V</text>
<text x="259.3" y="69.6">D12</text>
<text x="259.3" y="67">D11</text>
<text x="30.1" y="72.2">A16</text>
<text x="30.1" y="74.8">A17</text>
<text x="30.1" y="77.4">A18</text>
<text x="97.8" y="72.2">D13</text>
<text x="97.8" y="74.8">D14</text>
<text x="97.8" y="77.4">D15</text>
<text x="189.2" y="73">R67</text>
<text x="259.3" y="72.2">D13</text>
<text x="259.3" y="74.8">D14</text>
<text x="259.3" y="77.4">D15</text>
<text x="24.1" y="81.1" transform="rotate(-90 24.1 81.1)">A[0..23]</text>
<text x="85.6" y="81.1">10k</text>
<text x="108.2" y="80" transform="rotate(-90 108.2 80)">D[0..15]</text>
<text x="202.3" y="83.7" transform="rotate(-90 202.3 83.7)">+3,3V</text>
<text x="269.7" y="80" transform="rotate(-90 269.7 80)">D[0..15]</text>
<text x="85" y="86">R62</text>
<text x="102" y="85.8" transform="rotate(-90 102 85.8)">+3,3V</text>
<text x="108.2" y="87.8">PG10</text>
<text x="175.9" y="85.2">PA6</text>
<text x="175.9" y="87.8">PA7</text>
<text x="108.2" y="93">PD4</text>
<text x="27.7" y="101.9" transform="rotate(-90 27.7 101.9)">+3,3V</text>
<text x="108.2" y="98.3">PD5</text>
<text x="108.2" y="103.5">PE1</text>
<text x="257.4" y="104.5">330</text>
<text x="268.7" y="104.1">PB15</text>
<text x="108.2" y="108.7">PE0</text>
<text x="217.6" y="113.1">74LVC244</text>
<text x="217.6" y="110.6">IC10</text>
<text x="257" y="109.4">R15</text>
<text x="257.4" y="112.3">330</text>
<text x="268.7" y="111.9">PB14</text>
<text x="257" y="117.3">R16</text>
<text x="268.7" y="119.7">PB13</text>
<text x="175.9" y="121.7">PB15</text>
<text x="175.9" y="124.3">PB14</text>
<text x="257" y="125.1">R17</text>
<text x="257.4" y="120.1">330</text>
<text x="175.9" y="126.9">PB13</text>
<text x="175.9" y="129.5">PB12</text>
<text x="257.4" y="127.9">330</text>
<text x="268.7" y="127.6">PB12</text>
<text x="113.4" y="136.9">IC9</text>
<text x="257" y="132.9">R24</text>
<text x="257.4" y="135.8">330</text>
<text x="268.9" y="135.4">PB11</text>
<text x="113.4" y="139.4">M25P64-VMF6P</text>
<text x="175.9" y="139.9">PB11</text>
<text x="175.9" y="142.5">PB10</text>
<text x="257" y="140.7">R27</text>
<text x="257.4" y="143.6">330</text>
<text x="268.7" y="143.2">PB10</text>
<text x="39.7" y="149">3,3V</text>
<text x="60.5" y="149">GND</text>
<text x="90.2" y="148.8" transform="rotate(-90 90.2 148.8)">+3,3V</text>
<text x="175.9" y="145.1">PB9</text>
<text x="175.9" y="147.7">PB8</text>
<text x="257" y="148.5">R54</text>
<text x="79.6" y="150.3">PB2</text>
<text x="79.6" y="152.9">PA6</text>
<text x="218.1" y="152.2">+3,3V</text>
<text x="228" y="152.2">GND</text>
<text x="257.4" y="151.4">330</text>
<text x="270.1" y="151">PB9</text>
<text x="79.6" y="160.8">PA7</text>
<text x="90.2" y="161.8" transform="rotate(-90 90.2 161.8)">+</text>
<text x="90.2" y="160.3" transform="rotate(-90 90.2 160.3)">3,3V</text>
<text x="257" y="156.3">R55</text>
<text x="257.4" y="159.2">330</text>
<text x="270.1" y="158.8">PB8</text>
<text x="32.2" y="167.5">+3,3V</text>
<text x="79.6" y="163.4">PA5</text>
<text x="213.2" y="167.5" transform="rotate(-90 213.2 167.5)">100n</text>
<text x="218.7" y="166.5" transform="rotate(-90 218.7 166.5)">C33</text>
<text x="257" y="164.1">R56</text>
<text x="219.7" y="172.7">+3,3V</text>
<text x="111.6" y="188.3" transform="rotate(-90 111.6 188.3)">100n</text>
<text x="115.5" y="191">+3,3V</text>
<text x="117.1" y="187.3" transform="rotate(-90 117.1 187.3)">C14</text>
</g>
<g font-size="2.9" fill="#808000">
<text x="184" y="45.9">not populated</text>
<text x="184" y="64.4">not populated</text>
<text x="184" y="92.8">not populated</text>
<text x="52.5" y="138.9">not populated</text>
</g>
<g font-size="2.9" fill="#800000">
<text x="230.6" y="189.4">Project-Version:</text>
<text x="230.6" y="194.6">Date / Time:</text>
<text x="230.6" y="199.8">Sheet:</text>
</g>
<g font-size="2.5" fill="#808080">
<text x="39.5" y="30.2">1</text>
<text x="39.5" y="32.8">2</text>
<text x="39.5" y="35.4">3</text>
<text x="45.5" y="31.3">A0</text>
<text x="45.5" y="33.9">A1</text>
<text x="65.2" y="31.3">I/O0</text>
<text x="65.2" y="33.9">I/O1</text>
<text x="74.1" y="30.2">7</text>
<text x="74.1" y="32.8">8</text>
<text x="74.1" y="35.4">9</text>
<text x="214" y="35.4">1</text>
<text x="253.9" y="35.4">6</text>
<text x="39.5" y="38">4</text>
<text x="39.5" y="40.6">5</text>
<text x="45.5" y="36.5">A2</text>
<text x="45.5" y="39.1">A3</text>
<text x="45.5" y="41.7">A4</text>
<text x="65.2" y="36.5">I/O2</text>
<text x="65.2" y="39.1">I/O3</text>
<text x="65.2" y="41.7">I/O4</text>
<text x="74.1" y="38">10</text>
<text x="74.1" y="40.6">13</text>
<text x="214" y="38">2</text>
<text x="214" y="40.6">3</text>
<text x="220" y="36.5">CS</text>
<text x="220" y="39.1">RS</text>
<text x="220" y="41.7">WR/SCL</text>
<text x="244.8" y="36.5">PD1</text>
<text x="244.8" y="39.1">PD2</text>
<text x="244.8" y="41.7">PD3</text>
<text x="253.9" y="38">7</text>
<text x="253.9" y="40.6">8</text>
<text x="38.2" y="43.2">18</text>
<text x="38.2" y="45.8">19</text>
<text x="45.5" y="44.3">A5</text>
<text x="45.5" y="46.9">A6</text>
<text x="65.2" y="44.3">I/O5</text>
<text x="65.2" y="46.9">I/O6</text>
<text x="74.1" y="43.2">14</text>
<text x="74.1" y="45.8">15</text>
<text x="214" y="43.2">4</text>
<text x="220" y="44.3">RD</text>
<text x="244.8" y="44.3">PD4</text>
<text x="244.8" y="46.9">PD5</text>
<text x="253.9" y="43.2">9</text>
<text x="253.9" y="45.8">10</text>
<text x="38.2" y="48.4">20</text>
<text x="38.2" y="51">21</text>
<text x="38.2" y="53.6">22</text>
<text x="45.5" y="49.5">A7</text>
<text x="45.5" y="52.2">A8</text>
<text x="65.2" y="49.5">I/O7</text>
<text x="74.1" y="48.4">16</text>
<text x="214" y="48.4">5</text>
<text x="220" y="49.5">RESET</text>
<text x="244.8" y="49.5">PD6</text>
<text x="244.8" y="52.2">PD7</text>
<text x="253.9" y="48.4">11</text>
<text x="253.9" y="51">12</text>
<text x="253.9" y="53.6">13</text>
<text x="38.2" y="56.2">23</text>
<text x="38.2" y="58.8">24</text>
<text x="45.5" y="54.8">A9</text>
<text x="45.5" y="57.4">A10</text>
<text x="45.5" y="60">A11</text>
<text x="65.2" y="60">I/O8</text>
<text x="74.1" y="58.8">29</text>
<text x="212.8" y="56.2">22</text>
<text x="212.8" y="58.8">23</text>
<text x="220" y="57.4">BL_GND</text>
<text x="220" y="60">BL_CONTROL</text>
<text x="243.6" y="60">PD10</text>
<text x="244.8" y="54.8">PD8</text>
<text x="253.9" y="58.8">14</text>
<text x="38.2" y="61.4">25</text>
<text x="38.2" y="64">26</text>
<text x="45.5" y="62.6">A12</text>
<text x="45.5" y="65.2">A13</text>
<text x="64" y="65.2">I/O10</text>
<text x="65.2" y="62.6">I/O9</text>
<text x="74.1" y="61.4">30</text>
<text x="74.1" y="64">31</text>
<text x="212.8" y="64">24</text>
<text x="220" y="65.2">VDD</text>
<text x="243.6" y="65.2">PD12</text>
<text x="243.8" y="62.6">PD11</text>
<text x="253.9" y="61.4">15</text>
<text x="253.9" y="64">16</text>
<text x="38.2" y="66.6">27</text>
<text x="38.2" y="69.2">42</text>
<text x="38.2" y="71.8">43</text>
<text x="45.5" y="67.8">A14</text>
<text x="45.5" y="70.4">A15</text>
<text x="64" y="70.4">I/O12</text>
<text x="64.1" y="67.8">I/O11</text>
<text x="74.1" y="66.6">32</text>
<text x="74.1" y="69.2">35</text>
<text x="74.1" y="71.8">36</text>
<text x="212.8" y="66.6">25</text>
<text x="212.8" y="71.8">26</text>
<text x="220" y="67.8">VCI</text>
<text x="243.6" y="67.8">PD13</text>
<text x="243.6" y="70.4">PD14</text>
<text x="253.9" y="66.6">17</text>
<text x="253.9" y="69.2">18</text>
<text x="253.9" y="71.8">19</text>
<text x="38.2" y="74.4">44</text>
<text x="38.2" y="77.1">28</text>
<text x="45.5" y="73">A16</text>
<text x="45.5" y="75.6">A17</text>
<text x="64" y="73">I/O13</text>
<text x="64" y="75.6">I/O14</text>
<text x="74.1" y="74.4">37</text>
<text x="74.1" y="77.1">38</text>
<text x="212.8" y="74.4">27</text>
<text x="220" y="73">GND1</text>
<text x="220" y="75.6">GND2</text>
<text x="243.6" y="73">PD15</text>
<text x="243.6" y="75.6">PD16</text>
<text x="253.9" y="74.4">20</text>
<text x="253.9" y="77.1">21</text>
<text x="45.5" y="78.2">A18</text>
<text x="64" y="78.2">I/O15</text>
<text x="212.8" y="79.7">28</text>
<text x="220" y="80.8">BL_VDD</text>
<text x="243.6" y="78.2">PD17</text>
<text x="66.3" y="88.6">CE</text>
<text x="74.1" y="87.5">6</text>
<text x="212.8" y="84.9">29</text>
<text x="212.8" y="87.5">30</text>
<text x="220" y="86">SDO</text>
<text x="220" y="88.6">SDI</text>
<text x="66.2" y="93.8">OE</text>
<text x="74.1" y="92.7">41</text>
<text x="38.2" y="100.5">33</text>
<text x="38.4" y="97.9">11</text>
<text x="45.5" y="99">VDD1</text>
<text x="45.5" y="101.6">VDD2</text>
<text x="65.7" y="99">WE</text>
<text x="74.1" y="97.9">17</text>
<text x="38.2" y="105.7">12</text>
<text x="45.5" y="106.8">GND1</text>
<text x="66.3" y="104.2">UB</text>
<text x="74.1" y="103.1">40</text>
<text x="38.2" y="108.3">34</text>
<text x="45.5" y="109.5">GND2</text>
<text x="66.7" y="109.5">LB</text>
<text x="74.1" y="108.3">39</text>
<text x="214" y="116.1">1</text>
<text x="220" y="117.3">1OE</text>
<text x="214" y="123.9">4</text>
<text x="214" y="121.3">2</text>
<text x="220" y="125.1">1A2</text>
<text x="220" y="122.5">1A1</text>
<text x="229.6" y="122.5">1Y1</text>
<text x="229.6" y="125.1">1Y2</text>
<text x="238.2" y="121.3">18</text>
<text x="238.2" y="123.9">16</text>
<text x="214" y="129.1">8</text>
<text x="214" y="126.5">6</text>
<text x="220" y="130.3">1A4</text>
<text x="220" y="127.7">1A3</text>
<text x="229.6" y="130.3">1Y4</text>
<text x="229.6" y="127.7">1Y3</text>
<text x="238.2" y="129.1">12</text>
<text x="238.2" y="126.5">14</text>
<text x="212.8" y="134.4">19</text>
<text x="220" y="135.5">2OE</text>
<text x="212.8" y="142.2">13</text>
<text x="213" y="139.6">11</text>
<text x="220" y="143.3">2A2</text>
<text x="220" y="140.7">2A1</text>
<text x="229.6" y="140.7">2Y1</text>
<text x="229.6" y="143.3">2Y2</text>
<text x="238.2" y="139.6">9</text>
<text x="238.2" y="142.2">7</text>
<text x="109.8" y="144.8">1</text>
<text x="109.8" y="150">7</text>
<text x="115.8" y="145.9">HOLD</text>
<text x="127.5" y="145.9">NC1</text>
<text x="127.5" y="148.5">NC2</text>
<text x="136.7" y="144.8">3</text>
<text x="136.7" y="147.4">4</text>
<text x="136.7" y="150">5</text>
<text x="212.8" y="144.8">15</text>
<text x="212.8" y="147.4">17</text>
<text x="220" y="145.9">2A3</text>
<text x="220" y="148.5">2A4</text>
<text x="229.6" y="145.9">2Y3</text>
<text x="229.6" y="148.5">2Y4</text>
<text x="238.2" y="144.8">5</text>
<text x="238.2" y="147.4">3</text>
<text x="109.8" y="152.6">8</text>
<text x="115.8" y="153.7">Q</text>
<text x="115.8" y="151.1">S</text>
<text x="127.5" y="151.1">NC3</text>
<text x="127.5" y="153.7">NC4</text>
<text x="136.7" y="152.6">6</text>
<text x="136.7" y="155.2">11</text>
<text x="108.6" y="160.4">15</text>
<text x="109.8" y="157.8">9</text>
<text x="115.8" y="158.9">W</text>
<text x="115.8" y="161.5">D</text>
<text x="127.5" y="156.3">NC5</text>
<text x="127.5" y="158.9">NC6</text>
<text x="127.5" y="161.5">NC7</text>
<text x="136.7" y="157.8">12</text>
<text x="136.7" y="160.4">13</text>
<text x="108.6" y="163">16</text>
<text x="115.8" y="164.1">C</text>
<text x="127.5" y="164.2">NC8</text>
<text x="136.7" y="163">14</text>
<text x="119.4" y="171.4" transform="rotate(-90 119.4 171.4)">VCC</text>
<text x="129.8" y="171.4" transform="rotate(-90 129.8 171.4)">VSS</text>
<text x="118.3" y="177.4" transform="rotate(-90 118.3 177.4)">2</text>
<text x="128.7" y="178.6" transform="rotate(-90 128.7 178.6)">10</text>
</g>
<g font-size="2.1" fill="#808080">
<text x="189.7" y="29.3">R48</text>
<text x="189.7" y="24.1">R51</text>
<text x="190.4" y="26">0R</text>
<text x="189.7" y="34.5">R46</text>
<text x="190.4" y="31.2">0R</text>
<text x="189.7" y="39.7">R47</text>
<text x="190.4" y="36.4">0R</text>
<text x="190.4" y="41.6">0R</text>
<text x="189.7" y="52.7">R53</text>
<text x="189.7" y="58">R52</text>
<text x="190.4" y="59.8">0R</text>
<text x="190.4" y="54.6">0R</text>
<text x="96" y="86.6">R59</text>
<text x="96.6" y="88.5">0R</text>
<text x="187.1" y="84">R64</text>
<text x="187.8" y="85.9">0R</text>
<text x="192.4" y="86.6">R63</text>
<text x="193" y="88.5">0R</text>
<text x="98.6" y="149.1">R30</text>
<text x="90.8" y="151.7">R32</text>
<text x="91.4" y="153.6">0R</text>
<text x="99.2" y="151">0R</text>
</g>
<text font-size="2.1" fill="#800000" x="230.6" y="93">LCD-TFT</text>
</svg>
